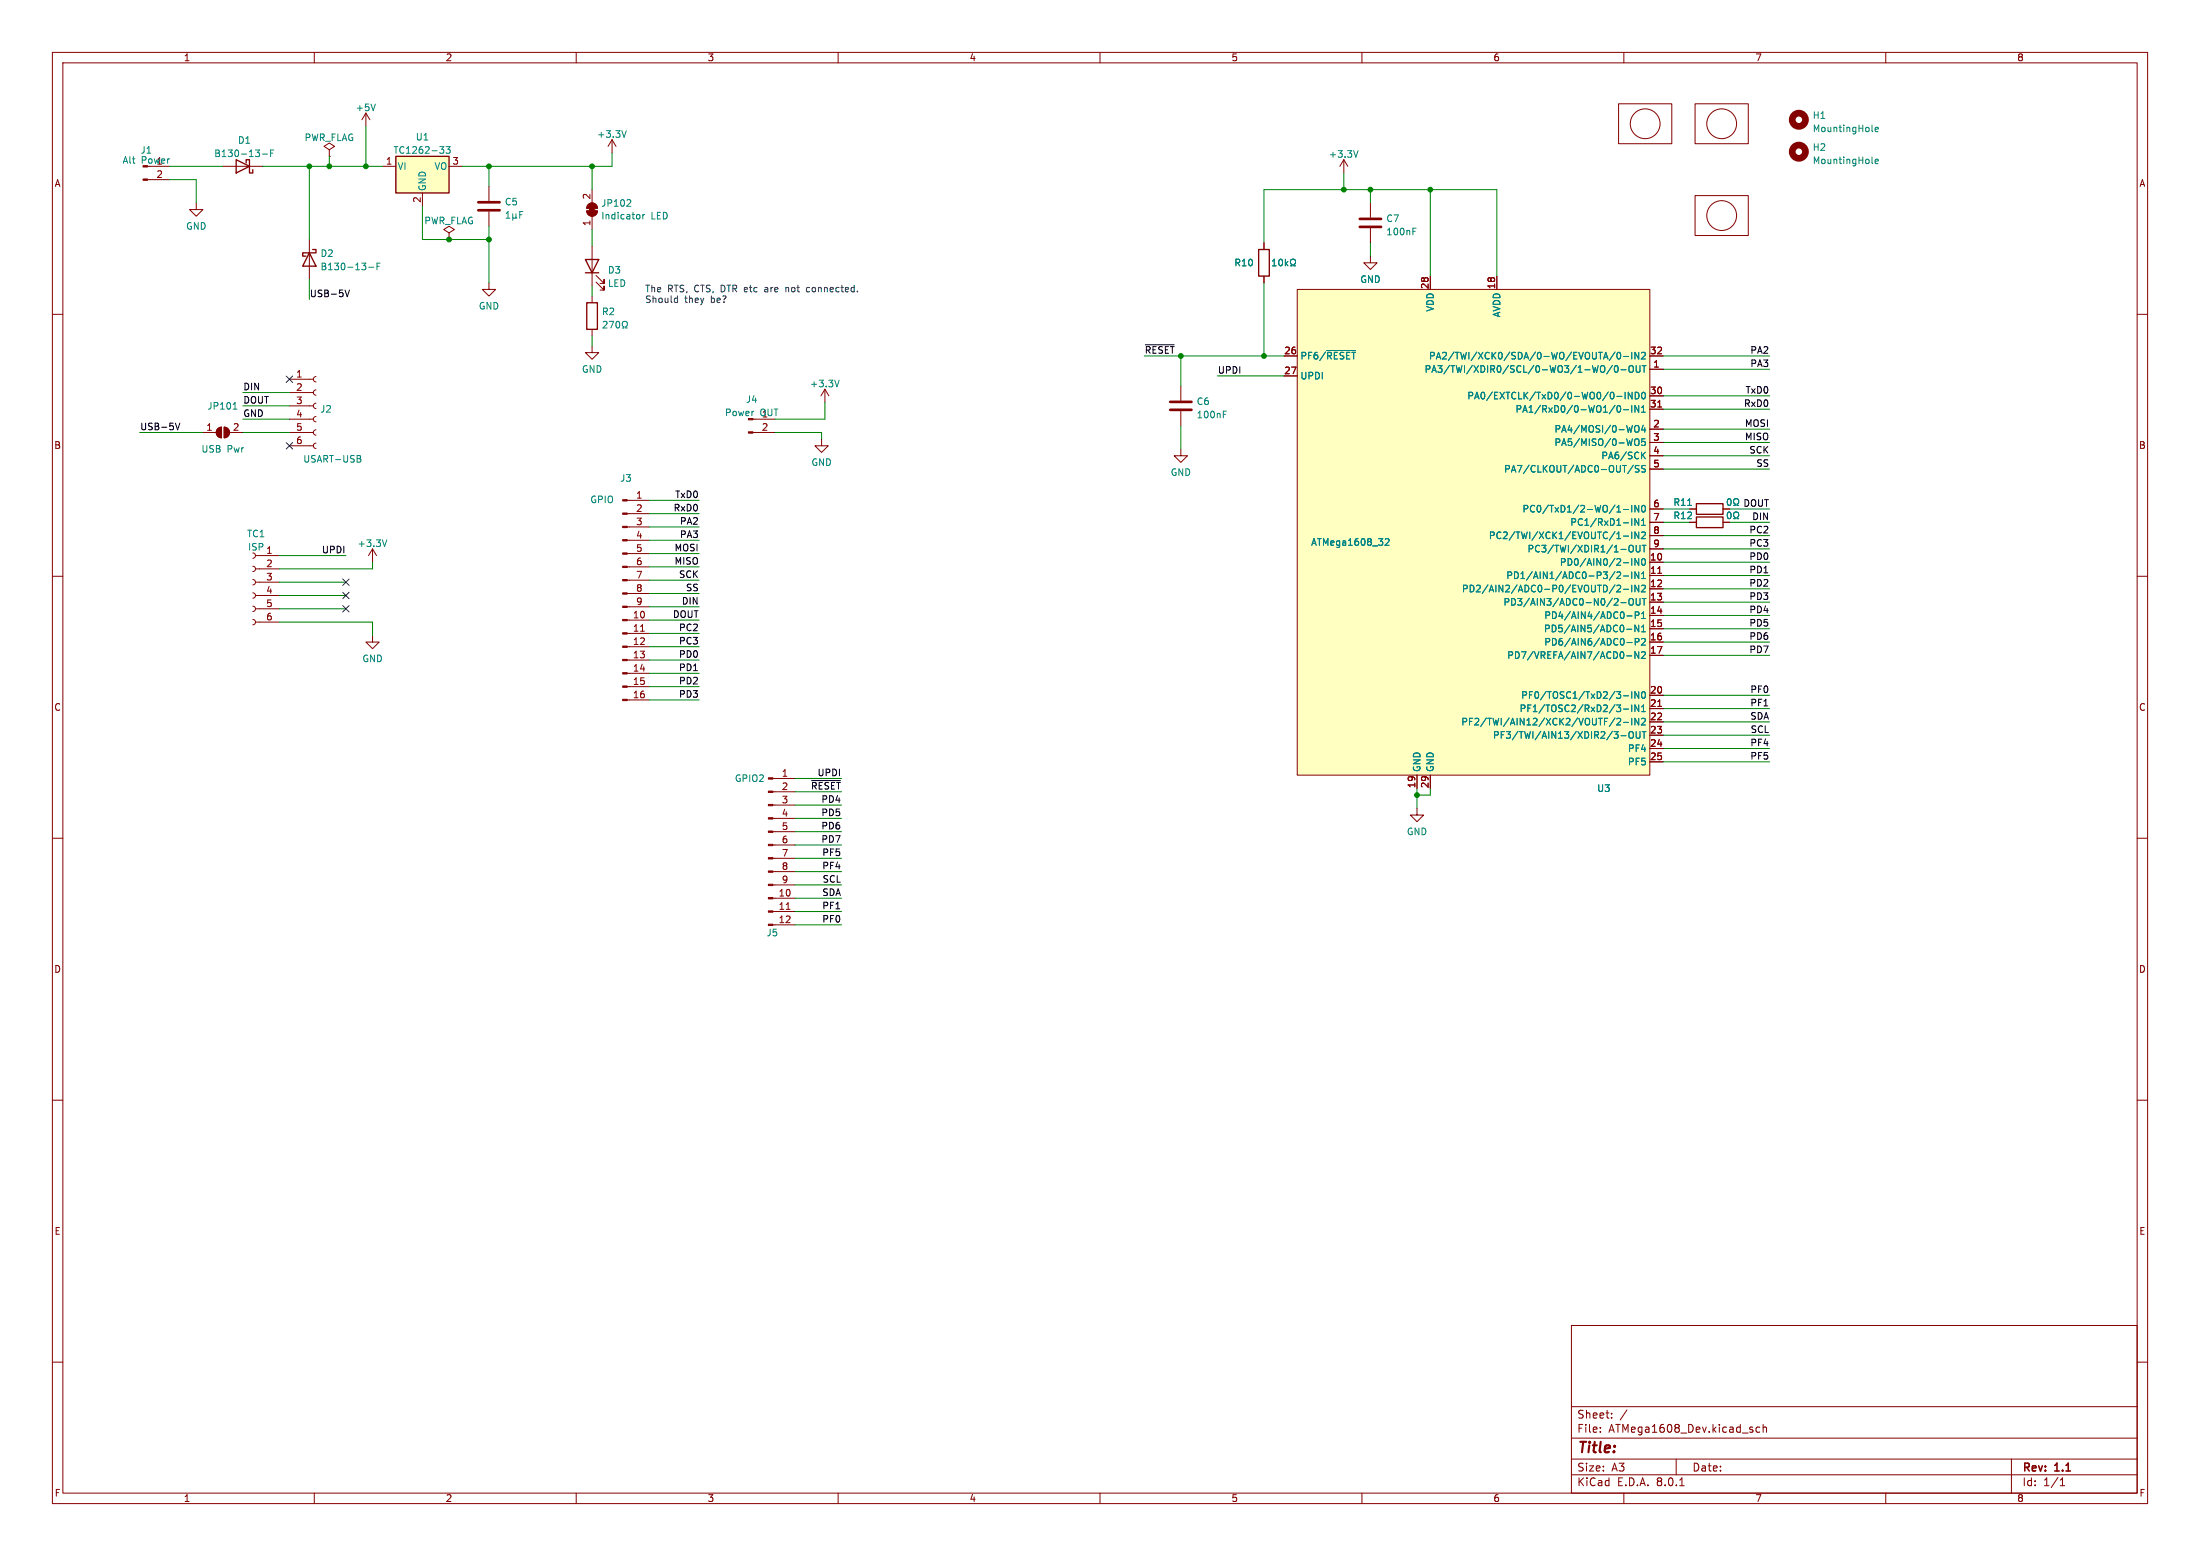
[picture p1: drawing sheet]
<svg xmlns="http://www.w3.org/2000/svg" width="420mm" height="297mm" viewBox="0 0 420 297" stroke-linecap="round" stroke-linejoin="round" font-family="sans-serif">
<path d="M0 0h420v297h-420z" fill="#fff" stroke="#fff" stroke-width=".19"/>
<g fill="none" stroke="#840000" stroke-width=".19">
<path d="M10 10h400v277h-400zM12 12h396v273h-396zM60 10v2M110 10v2M160 10v2M210 10v2M260 10v2M310 10v2M360 10v2M112.3 39a1.02 1.02 0 0 1 1.1-.2 1.02 1.02 0 0 1 .6 1h-2zM113 36.2v2.5M116.8 26.7l-.7 1.2"/>
<path d="M116.8 26.7v2.5M116.8 26.7l.8 1.2M10 60h2M112 40.3h2a1.02 1.02 0 0 1-1 1 1.02 1.02 0 0 1-1-1zM113 41.3v2.5M408 60h2M10 110h2M408 110h2M10 160h2M408 160h2M10 210h2M408 210h2"/>
<path d="M10 260h2M300 253h108v32h-108zM408 260h2M300 278.5h108M300 274.5h108M300 268.5h108M305.5 273.2v.2M305.5 272.5v.1M307.7 270.5v.2M307.7 269.8v.1M310.6 269.1l-1.3 1.9M320 278.5v3"/>
<path d="M335.9 272.5l-.4-.1-.3 .3 .2 .6h.5M336.6 272.5l.2-.1 .4 .1v.9M336.6 271.9v1.5M384 278.5v6.5M60 285v2M110 285v2M160 285v2M210 285v2M260 285v2M300 281.5h108M310 285v2M320.7 283.6h.8"/>
<path d="M360 285v2M393.3 283.6h.9M393.3 282.5l.4-.4v1.5"/>
</g>
<g fill="#840000" stroke="#840000" stroke-width=".19">
<path d="M112.5 39.5h1v1h-1z"/>
<path d="M112 40.3h2a1.02 1.02 0 0 1-1 1 1.02 1.02 0 0 1-1-1z"/>
<path d="M112.3 39a1.02 1.02 0 0 1 1.1-.2 1.02 1.02 0 0 1 .6 1h-2z"/>
</g>
<path d="M119.6 24.9l-.5 1.3M120.2 38.1l.2 .2v.3l-.8 .8h.8M122 41l.2 .2-.2 .5M122.7 40.9v.9M123.1 40.9l-.4 .3" fill="none" stroke="#008484" stroke-width=".19"/>
<path d="M75.6 29.8h10.1v7h-10.1z" fill="#ffffc2"/>
<path d="M45.1 30.5l2.5 1.3-2.5 1.2zM47 31.1v-.6h.6v2.5h.7v-.6M75.6 29.8h10.1v7h-10.1zM59.1 48.3l1.2 2.5h-2.5zM59.7 47.6h.6v.7h-2.5v.6h.6M111.8 49.5h2.5l-1.3 2.6zM111.8 52.1h2.5M112 57.8h2v5.1h-2zM240.3 47.6h2v5.1h-2zM323.8 98.7h5.1v2h-5.1zM323.8 96.1h5.1v2.1h-5.1z" fill="none" stroke="#840000" stroke-width=".25"/>
<g fill="none" stroke="#840000" stroke-width=".19">
<path d="M309 19.8h10.2v7.6h-10.2zM323.6 19.8h10.2v7.6h-10.2zM28.2 34.3h4.2M28.6 31.8h3.8M37.5 38.7v1.3h1.2l-1.2 1.3-1.3-1.3h1.3M42.5 31.8h7.7M62.9 28.6l1-.7-1-.6-1.1 .6 1.1 .7v1.2M62.9 29.8h.1M69.8 21.6l-.7 1.3M69.8 21.6v2.5M69.8 21.6l.8 1.3M73 31.8h2.6"/>
<path d="M80.6 36.8v2.6M85.7 31.8h2.6M93.3 35.6v2.8M256.5 30.5l-.7 1.3M256.5 30.5v2.5M256.5 30.5l.8 1.3M261.6 38.7v2.8M323.6 37.3h10.2v7.7h-10.2zM59.1 45.7v7.6M85.7 44.5l1-.7-1-.6-1 .6 1 .7v1.2M85.7 45.7h.1M93.3 54v1.2h1.3l-1.3 1.3-1.2-1.3h1.2"/>
<path d="M93.3 40.4v2.8M113 47v7.6M113 56.5v1.3M113.8 53.8l1.5 1.6v-.8v.8h-.7M113.8 52.6l1.5 1.5v-.8v.8h-.7M241.3 46.4v1.2M241.3 52.7v1.3M261.6 48.9v1.3h1.3l-1.3 1.2-1.3-1.2h1.3M261.6 43.6v2.8M55.2 77.5h4.6M55.2 74.9h4.6M55.2 72.4h4.6"/>
<path d="M60.3 79.5l-.3 .2-.2 .3 .2 .4 .3 .1M60.3 77l-.3 .1-.2 .4 .2 .3 .3 .2M60.3 74.4l-.3 .2-.2 .3 .2 .4 .3 .1M60.3 71.9l-.3 .1-.2 .4 .2 .4 .3 .1M113 66v1.3h1.3l-1.3 1.3-1.2-1.3h1.2M113 62.9v1.2M157.5 74.3l-.8 1.3M157.5 74.3v2.5M157.5 74.3l.7 1.3M225.4 73.7v2.8M225.4 78.5v2.8M38.7 82.6h2.6"/>
<path d="M41.6 81.8l.7-.3v2.1a1.02 1.02 0 0 1-.9-.7 1.02 1.02 0 0 1 .2-1.1zM42.8 81.5a1.02 1.02 0 0 1 1 1.1 1.02 1.02 0 0 1-1 1zM43.8 82.6h2.6M55.2 85.1h4.6M55.2 82.6h4.6M55.2 80h4.6M60.3 84.6l-.3 .1-.2 .4 .2 .4 .3 .1M60.3 82l-.3 .2-.2 .4 .2 .3 .3 .2M119.7 98h4.3M119.7 95.5h4.3M143.7 82.6h4.3M143.7 80h4.3"/>
<path d="M156.8 83.8v1.3h1.3l-1.3 1.3-1.2-1.3h1.2M225.4 85.7v1.3h1.3l-1.3 1.3-1.2-1.3h1.2M322.6 99.7h1.2M322.6 97.2h1.2M328.9 99.7h1.3M328.9 97.2h1.3M48.3 118.2l.3 .2 .2 .4-.2 .3-.3 .2M48.3 115.7l.3 .1 .2 .4-.2 .4-.3 .1M48.3 113.2l.3 .1 .2 .4-.2 .3-.3 .2M48.3 110.6l.3 .2 .2 .3-.2 .4-.3 .1M48.3 108.1l.3 .1 .2 .4-.2 .4-.3 .1M48.3 105.5l.3 .2 .2 .4-.2 .3-.3 .2"/>
<path d="M48.8 118.7h4.5M48.8 116.2h4.5M48.8 113.7h4.5M48.8 111.1h4.5M48.8 108.6h4.5M48.8 106h4.5M71.1 104.8l-.7 1.2M71.1 104.8v2.5M71.1 104.8l.8 1.2M119.7 118.4h4.3M119.7 115.8h4.3M119.7 113.3h4.3"/>
<path d="M119.7 110.7h4.3M119.7 108.2h4.3M119.7 105.7h4.3M119.7 103.1h4.3M119.7 100.6h4.3M71.1 121.3v1.3h1.3l-1.3 1.2-1.3-1.2h1.3M119.7 133.6h4.3M119.7 131.1h4.3M119.7 128.5h4.3M119.7 126h4.3M119.7 123.4h4.3M119.7 120.9h4.3"/>
<path d="M122.3 120.5h.7M147.5 158.8h4.3M147.5 156.2h4.3M147.5 153.7h4.3M147.5 151.1h4.3M147.5 148.6h4.3M270.5 154.3v1.3h1.3l-1.3 1.2-1.3-1.2h1.3M147.5 176.5h4.3M147.5 174h4.3M147.5 171.5h4.3M147.5 168.9h4.3M147.5 166.4h4.3"/>
<path d="M147.5 163.8h4.3M147.5 161.3h4.3M150.1 173.6h.7"/>
<circle cx="314.1" cy="23.6" r="2.84"/>
<circle cx="328.7" cy="23.6" r="2.84"/>
<circle cx="328.7" cy="41.1" r="2.84"/>
</g>
<g fill="none" stroke="#008484" stroke-width=".19">
<path d="M71.7 19.9l-.5 1.2M50.1 29.4h1M51.7 29.2h.4M52.3 28.6h-.6v1.3M83.9 28h.8l-.4 .5 .4 .1v.4l-.2 .3h-.4M85.2 28h.7l-.4 .5 .4 .1v.5l-.2 .2-.5-.2M259.3 28.8l-.5 1.2M357.4 31.1l.1 .1M357.4 25l.1 .1M358 30.8l.6-.1-.1-.2-.3-.1-.2 .2v.6h.5M358 24.7l.6-.1-.1-.2-.3-.1-.2 .2v.6h.5M70.4 51h1"/>
<path d="M72 50.8h.4M72.6 50.2h-.6v1.3M96.6 41.7h.7M96.6 40.7l.4-.3v1.3M97.9 41.5l.2 .2 .4-.2M97.9 40.8v1.3M98.5 41.5l.2 .2M98.5 40.8v.7M99.2 41h.4M99.8 40.4h-.6v1.3M242.9 50.7h.7M242.9 49.8l.4-.3v1.2"/>
<path d="M244.3 49.5h.1a.68 .68 0 0 1 .5 .6 .68 .68 0 0 1-.5 .6 .84 .84 0 0 1-.1-1.2zM245.4 49.5v1.2M245.5 50.3l.4 .4M245.9 49.9l-.5 .5M246.3 50.7h.4v-.2a.54 .54 0 0 1-.3-.7 .54 .54 0 0 1 .7-.3l.2 .6-.3 .4v.2h.3M269.7 44.2h.5M269.7 43.6h.6M44.5 78.1h.7M44.8 77l.1-.2v1.3M115.2 61.5l.4-.2 .3 .4-.8 .9h.8M116.3 61.3h.9l-.6 1.3M117.7 61.5l.2-.2a.68 .68 0 0 1 .4 .7 .68 .68 0 0 1-.4 .6l-.3-.5z"/>
<path d="M118.8 62.6h.3v-.2a.54 .54 0 0 1-.3-.8 .54 .54 0 0 1 .8-.2l.2 .6-.3 .4v.2h.3M160.2 72.6l-.4 1.2M233.5 79.1h.5M233.5 78.5h.6M68.2 86.9l.6 .2v.2l-.2 .2M68.2 87.5h.4M68.6 87.5l.3 .3-.1 .3-.6 .1M322.2 96.5h.7M329.9 97.9l.1-.2a.68 .68 0 0 1 .5 .7 .68 .68 0 0 1-.5 .6l-.3-.5zM329.9 95.3l.1-.1a.68 .68 0 0 1 .5 .6 .68 .68 0 0 1-.5 .7l-.3-.5zM331 99h.3v-.2a.54 .54 0 0 1-.3-.8 .54 .54 0 0 1 .7-.2l.2 .6-.3 .4v.2h.3M331 96.5h.3v-.3a.54 .54 0 0 1-.3-.7 .54 .54 0 0 1 .7-.2l.2 .6-.3 .3v.3h.3"/>
<path d="M73.8 103l-.4 1.3"/>
</g>
<g fill="none" stroke="#840000" stroke-width="1.3">
<circle cx="343.4" cy="29" r="1.27"/>
<circle cx="343.4" cy="22.9" r="1.27"/>
</g>
<path d="M91.3 38.6h4.1M91.3 40.1h4.1M259.6 43.3h4.1M259.6 41.8h4.1M223.4 78.2h4.1M223.4 76.7h4.1" fill="none" stroke="#840000" stroke-width=".51"/>
<g fill="#840000" stroke="#840000" stroke-width=".19">
<path d="M27.3 34.2h.9v.2h-.9z"/>
<path d="M41.6 81.8l.7-.3v2.1a1.02 1.02 0 0 1-.9-.7 1.02 1.02 0 0 1 .2-1.1z"/>
<path d="M42.8 81.5a1.02 1.02 0 0 1 1 1.1 1.02 1.02 0 0 1-1 1z"/>
<path d="M146.7 176.4h.8v.3h-.8z"/>
<path d="M146.7 173.9h.8v.2h-.8z"/>
<path d="M146.7 171.3h.8v.3h-.8z"/>
<path d="M146.7 168.8h.8v.2h-.8z"/>
<path d="M146.7 166.2h.8v.3h-.8z"/>
<path d="M146.7 163.7h.8v.3h-.8z"/>
<path d="M146.7 161.2h.8v.2h-.8z"/>
<path d="M146.7 158.6h.8v.3h-.8z"/>
<path d="M146.7 156.1h.8v.2h-.8z"/>
<path d="M146.7 153.5h.8v.3h-.8z"/>
<path d="M146.7 151h.8v.3h-.8z"/>
<path d="M146.7 148.5h.8v.2h-.8z"/>
<path d="M142.9 82.4h.8v.3h-.8z"/>
<path d="M118.9 133.5h.8v.2h-.8z"/>
<path d="M118.9 130.9h.8v.3h-.8z"/>
<path d="M118.9 128.4h.8v.3h-.8z"/>
<path d="M118.9 125.9h.8v.2h-.8z"/>
<path d="M118.9 123.3h.8v.3h-.8z"/>
<path d="M118.9 120.8h.8v.2h-.8z"/>
<path d="M118.9 118.2h.8v.3h-.8z"/>
<path d="M118.9 115.7h.8v.3h-.8z"/>
<path d="M118.9 113.2h.8v.2h-.8z"/>
<path d="M118.9 110.6h.8v.3h-.8z"/>
<path d="M118.9 108.1h.8v.2h-.8z"/>
<path d="M118.9 105.5h.8v.3h-.8z"/>
<path d="M118.9 103h.8v.3h-.8z"/>
<path d="M118.9 100.5h.8v.2h-.8z"/>
<path d="M118.9 97.9h.8v.3h-.8z"/>
<path d="M118.9 95.4h.8v.2h-.8z"/>
</g>
<path d="M247.6 55.2h67.4v92.8h-67.4z" fill="#ffffc2"/>
<g fill="none" stroke="#840000" stroke-width=".19">
<path d="M241.3 46.4v1.2M241.3 52.7v1.3M247.6 55.2h67.4v92.8h-67.4zM273 52.7v2.5M285.7 52.7v2.5M245.1 67.9h2.5M245.1 71.8h2.5M315 70.5h2.5M315 67.9h2.5M315 75.6h2.5M315 78.1h2.5M316.5 77.7h.7"/>
<path d="M315 81.9h2.5M315 84.5h2.5M315 87h2.5M315 89.5h2.5M315 97.2h2.5M315 99.7h2.5M322.6 97.2h1.2M322.6 99.7h1.2M328.9 97.2h1.3M328.9 99.7h1.3M315 107.3h2.5M315 109.9h2.5"/>
<path d="M315 112.4h2.5M315 114.9h2.5M315 117.5h2.5M315 102.2h2.5M315 104.8h2.5M316.5 109.4h.7M315 120h2.5M315 122.6h2.5M315 125.1h2.5M315 132.7h2.5M315 135.3h2.5M315 137.8h2.5"/>
<path d="M316.5 134.8h.7M270.5 148v2.5M273 148v2.5M315 140.3h2.5M315 142.9h2.5M315 145.4h2.5"/>
</g>
<g fill="none" stroke="#008484" stroke-width=".19">
<path d="M242.9 50.7h.7M242.9 49.8l.4-.3v1.2M244.3 49.5h.1a.68 .68 0 0 1 .5 .6 .68 .68 0 0 1-.5 .6 .84 .84 0 0 1-.1-1.2zM245.4 49.5v1.2M245.5 50.3l.4 .4M245.9 49.9l-.5 .5M246.3 50.7h.4v-.2a.54 .54 0 0 1-.3-.7 .54 .54 0 0 1 .7-.3l.2 .6-.3 .4v.2h.3M253.3 66.9h5.5M306.1 69.8l.1 .1a.81 .81 0 0 1-.1 1.2M307.8 69.7l-1.1 1.7M308.3 67.2l-1.1 1.6M308.4 69.9l.1-.1a.68 .68 0 0 1 .4 .6 .68 .68 0 0 1-.4 .7 .85 .85 0 0 1-.1-1.2z"/>
<path d="M308.7 75.7h.9M308.8 67.4l.2-.1a.68 .68 0 0 1 .4 .6 .68 .68 0 0 1-.4 .6l-.3-.5zM308.8 77.5l.2-.1a.68 .68 0 0 1 .4 .6 .68 .68 0 0 1-.4 .7l-.3-.5zM309.5 70.6h.9M309.9 78.2h1M309.9 68h1M310.2 74.9v1.2M311 70l.3-.2a.43 .43 0 0 1 .5 .4v.4a.42 .42 0 0 1-.4 .5 .42 .42 0 0 1-.4-.5zM311.5 67.3v1.2M311.5 77.4v1.3M311.6 74.9v1.2l-.8-1.2v1.2M312.2 74.9a.64 .64 0 0 1 .7 .6 .64 .64 0 0 1-.7 .6z"/>
<path d="M312.4 69.8v1l.2 .3 .4-.1 .1-.2v-1M312.8 67.3v1.2l-.7-1.2v1.2M312.8 77.4v1.3l-.7-1.3v1.3M313.4 67.4l.5-.1 .2 .3-.8 .9h.8M313.4 77.8l.3-.4v1.3M313.4 78.7h.7M313.5 69.8h.7M313.5 75l.2-.1a.68 .68 0 0 1 .4 .6 .68 .68 0 0 1-.4 .6l-.3-.4zM313.9 69.8v1.3M308.7 97.7h.7M309.9 97.3h1M311.5 96.5v1.2"/>
<path d="M311.8 88.8l-1.1 1.6M312.2 81.3l.2-.1a.43 .43 0 0 1 .5 .4v.5a.42 .42 0 0 1-.4 .4 .42 .42 0 0 1-.4-.4zM312.2 83.8h.2a.43 .43 0 0 1 .5 .4v.4a.42 .42 0 0 1-.4 .5 .42 .42 0 0 1-.4-.5zM312.8 96.5v1.2l-.7-1.2v1.2M312.8 99v1.3l-.7-1.3v1.3M312.9 88.9l-.5-.1-.2 .2v.3l.6 .3 .1 .3-.2 .2h-.5M313.4 99.4l.3-.4v1.3M313.5 96.6l.2-.1a.68 .68 0 0 1 .4 .6 .68 .68 0 0 1-.4 .6l-.3-.4zM313.6 86.8l.5 .8M313.7 81.2l-.3 .9h.8M314 81.6v.9M314 83.8h-.6v.6l.2-.2 .4 .1 .1 .2-.1 .4-.1 .1-.5-.1"/>
<path d="M314.1 88.9l-.5-.1-.2 .2v.3l.6 .3 .1 .3-.2 .2h-.5M314.1 86.3l-.7 .7M322.2 96.5h.7M329.9 97.9l.1-.2a.68 .68 0 0 1 .5 .7 .68 .68 0 0 1-.5 .6l-.3-.5zM329.9 95.3l.1-.1a.68 .68 0 0 1 .5 .6 .68 .68 0 0 1-.5 .7l-.3-.5zM331 99h.3v-.2a.54 .54 0 0 1-.3-.8 .54 .54 0 0 1 .7-.2l.2 .6-.3 .4v.2h.3M331 96.5h.3v-.3a.54 .54 0 0 1-.3-.7 .54 .54 0 0 1 .7-.2l.2 .6-.3 .3v.3h.3M264.5 102.9l.4-.1 .3 .4-.8 .9h.8M308.3 111.6l-1.1 1.7M308.7 109.3l.5-.1 .2 .3-.8 .9h.8M308.7 111.8l.5-.1 .2 .4-.8 .9h.8M309.5 115h.9"/>
<path d="M309.9 110h1M309.9 112.5h1M309.9 102.3h1M310.6 117.6h1M311 104.3l.3-.2a.43 .43 0 0 1 .5 .4v.4a.42 .42 0 0 1-.4 .5 .42 .42 0 0 1-.4-.5zM311 114.4l.3-.2a.43 .43 0 0 1 .5 .5v.4a.42 .42 0 0 1-.4 .4 .42 .42 0 0 1-.4-.4zM311.5 101.5v1.3M311.5 106.6v1.3M311.5 109.2v1.2M311.5 111.7v1.3M312.2 117.4h.6l.1-.2-.1-.3-.6-.1v1.3M312.4 104.1v1l.2 .3 .4-.1 .1-.2v-1"/>
<path d="M312.4 114.2v1.1l.2 .2h.4l.1-.2v-1.1M312.8 101.5v1.3l-.7-1.3v1.3M312.8 106.6v1.3l-.7-1.3v1.3M312.8 109.2v1.2l-.7-1.2v1.2M312.8 111.7v1.3l-.7-1.3v1.3M312.8 119.3v1.3l-.7-1.3v1.3M313.4 101.7l.5-.2 .2 .4-.8 .9h.8M313.4 111.8l.5-.1 .2 .4-.8 .9h.8M313.4 110.4h.7M313.4 109.5l.3-.3v1.2M313.4 117.1l.3-.3v1.3M313.4 119.7l.3-.4v1.3"/>
<path d="M313.4 118.1h.7M313.4 100.3h.7M313.5 106.7l.2-.1a.68 .68 0 0 1 .4 .7 .68 .68 0 0 1-.4 .6l-.3-.5zM313.5 114.2h.7M313.5 104.1h.7M313.9 104.1v1.3M313.9 114.2v1.3M308.3 137l-1.1 1.7M308.7 137.2l.5-.1 .2 .4-.8 .9h.8M309.9 132.8h1M309.9 135.4h1M309.9 137.9h1"/>
<path d="M310.5 120.1h1M310.5 125.2h1M310.6 122.7h1M311 139.8l.3-.2a.43 .43 0 0 1 .5 .5v.4a.42 .42 0 0 1-.4 .4 .42 .42 0 0 1-.4-.4zM311.5 132v1.3M311.5 134.6v1.2M311.5 137.1v1.3M312.2 122.5h.6l.1-.2-.1-.3-.6-.1v1.2M312.4 139.6v1.1l.2 .2h.4l.1-.2v-1.1M312.8 124.4v1.3l-.7-1.3v1.3M312.8 132v1.3l-.7-1.3v1.3M312.8 134.6v1.2l-.7-1.2v1.2"/>
<path d="M312.8 137.1v1.3l-.7-1.3v1.3M313.4 122l.5-.1 .2 .3-.8 .9h.8M313.4 124.5l.5-.1 .2 .4-.8 .9h.8M313.4 137.2l.5-.1 .2 .4-.8 .9h.8M313.4 134.9l.3-.3v1.2M313.4 120.6h.7M313.4 135.8h.7M313.5 132.1l.2-.1a.68 .68 0 0 1 .4 .7 .68 .68 0 0 1-.4 .6l-.3-.5zM313.5 139.6h.7M313.9 139.6v1.3M309.5 140.4h.9"/>
</g>
<path d="M65.9 55.4l.4 1.2 .4-1.2M218.7 65.8h5.5M33.5 80.8l.4 1.2 .4-1.2M334.8 97.9a.64 .64 0 0 1 .7 .6 .64 .64 0 0 1-.7 .7zM336.1 97.9v1.3M337.4 97.9v1.3l-.7-1.3v1.3M154.9 149h5.5" fill="none" stroke="#000" stroke-width=".19"/>
<path d="M129 56.9l.3 .1M129.3 56.5v1.3M129.3 57.7l-.3 .1M146.1 54.9h-.1M146.1 55.2l-.1 .2 .1 .3M150 54.9v.8M150.4 54.9l-.4 .1M154.6 54.9h-.4l-.3 .2 .2 .5h.5" fill="none" stroke="#0000c2" stroke-width=".19"/>
<g fill="none" stroke="#008400" stroke-width=".19">
<path d="M32.4 31.8h10.1M32.4 34.3h5.1v4.4M50.2 31.8h22.8M59.1 31.8v13.9M62.9 29.8v2M69.8 24.1v7.7M80.6 39.4v6.3h12.7M93.3 31.8v3.8M113 31.8v4.4M116.8 29.2v2.6h-28.5M256.5 33v3.2M261.6 36.2v2.5"/>
<path d="M273 36.2v16.5M59.1 53.3v3.9M93.3 43.2v10.8M113 43.8v3.2M113 54.6v1.9M241.3 46.4v-10.2h44.4v16.5M241.3 54v13.9M261.6 46.4v2.5M46.4 77.5h8.8M46.4 74.9h8.8M113 64.1v1.9M157.5 76.8v3.2h-9.5"/>
<path d="M218.4 67.9h26.7M225.4 67.9v5.8M232.4 71.8h12.7M317.5 70.5h20.3M317.5 75.6h20.3M317.5 78.1h20.3M317.5 67.9h20.3M26.7 82.6h12M46.4 80h8.8M46.4 82.6h8.8M124 98h9.5M124 95.5h9.5"/>
<path d="M148 82.6h8.8v1.2M225.4 81.3v4.4M317.5 84.5h20.3M317.5 87h20.3M317.5 97.2h5.1M317.5 89.5h20.3M317.5 81.9h20.3M317.5 99.7h5.1M330.2 97.2h7.6M330.2 99.7h7.6M53.3 106h12.7M53.3 113.7h12.7"/>
<path d="M53.3 111.1h12.7M53.3 116.2h12.7M53.3 118.7h17.8v2.6M71.1 107.3v1.3h-17.8M124 110.7h9.5M124 105.7h9.5M124 108.2h9.5M124 118.4h9.5M124 113.3h9.5M124 115.8h9.5M124 103.1h9.5M124 100.6h9.5"/>
<path d="M317.5 107.3h20.3M317.5 102.2h20.3M317.5 104.8h20.3M317.5 114.9h20.3M317.5 117.5h20.3M317.5 109.9h20.3M317.5 112.4h20.3M124 120.9h9.5M124 123.4h9.5M124 133.6h9.5M124 126h9.5M124 128.5h9.5"/>
<path d="M124 131.1h9.5M317.5 120h20.3M317.5 132.7h20.3M317.5 137.8h20.3M317.5 135.3h20.3M317.5 122.6h20.3M317.5 125.1h20.3M151.8 148.6h8.9M151.8 151.1h8.9M151.8 158.8h8.9M151.8 156.2h8.9M151.8 153.7h8.9"/>
<path d="M270.5 150.5v3.8M273 150.5v1.3h-2.5M317.5 140.3h20.3M317.5 142.9h20.3M317.5 145.4h20.3M151.8 171.5h8.9M151.8 174h8.9M151.8 168.9h8.9M151.8 176.5h8.9M151.8 166.4h8.9M151.8 161.3h8.9M151.8 163.8h8.9"/>
</g>
<path d="M54.6 71.8l1.3 1.2M55.9 71.8l-1.3 1.2M54.6 84.5l1.3 1.2M55.9 84.5l-1.3 1.2M65.4 115.6l1.2 1.2M65.4 113.1l1.2 1.2M65.4 110.5l1.2 1.2M66.6 115.6l-1.2 1.2M66.6 113.1l-1.2 1.2M66.6 110.5l-1.2 1.2" fill="none" stroke="#000084" stroke-width=".19"/>
<g fill="#008400" stroke="#008400" stroke-width=".19">
<circle cx="270.5" cy="151.8" r=".46"/>
<circle cx="241.3" cy="67.9" r=".46"/>
<circle cx="261.6" cy="36.2" r=".46"/>
<circle cx="273" cy="36.2" r=".46"/>
<circle cx="256.5" cy="36.2" r=".46"/>
<circle cx="59.1" cy="31.8" r=".46"/>
<circle cx="62.9" cy="31.8" r=".46"/>
<circle cx="85.7" cy="45.7" r=".46"/>
<circle cx="93.3" cy="45.7" r=".46"/>
<circle cx="93.3" cy="31.8" r=".46"/>
<circle cx="69.8" cy="31.8" r=".46"/>
<circle cx="113" cy="31.8" r=".46"/>
</g>
<text font-size="2.8" fill="#840000" x="301" y="277.9">Title:</text>
<g font-size="2.1" fill="#840000">
<text x="301" y="273.7">File:</text>
<text x="301" y="271">Sheet:</text>
<text x="307.1" y="273.7">ATMega1608_Dev.kicad_sch</text>
<text x="301" y="281.1">Size:</text>
<text x="307.6" y="281.1">A3</text>
<text x="323" y="281.1">Date:</text>
<text x="386" y="281.3">Rev:</text>
<text x="392.4" y="281.3">1.1</text>
<text x="301" y="283.9">KiCad</text>
<text x="308.7" y="283.9">E.D.A.</text>
<text x="316.3" y="283.9">8.0.1</text>
<text x="386" y="283.9">Id:</text>
<text x="390.1" y="283.9">1/1</text>
</g>
<g font-size="1.8" fill="#840000">
<text x="35" y="11.9">1</text>
<text x="85" y="11.9">2</text>
<text x="135" y="11.9">3</text>
<text x="185" y="11.9">4</text>
<text x="235" y="11.9">5</text>
<text x="285" y="11.9">6</text>
<text x="335" y="11.9">7</text>
<text x="385" y="11.9">8</text>
<text x="10.3" y="35.9">A</text>
<text x="29.8" y="34">2</text>
<text x="73.6" y="31.5">1</text>
<text x="86.3" y="31.5">3</text>
<text x="408.3" y="35.9">A</text>
<text x="80.4" y="38.8" transform="rotate(-90 80.4 38.8)">2</text>
<text x="112.8" y="38.2" transform="rotate(-90 112.8 38.2)">2</text>
<text x="112.8" y="43.3" transform="rotate(-90 112.8 43.3)">1</text>
<text x="272.8" y="55.3" transform="rotate(-90 272.8 55.3)">28</text>
<text x="285.5" y="55.3" transform="rotate(-90 285.5 55.3)">18</text>
<text x="245.1" y="67.7">26</text>
<text x="245.1" y="71.5">27</text>
<text x="314.9" y="67.7">32</text>
<text x="315.5" y="70.2">1</text>
<text x="56.4" y="72.1">1</text>
<text x="56.4" y="74.7">2</text>
<text x="56.4" y="77.2">3</text>
<text x="314.9" y="75.3">30</text>
<text x="314.9" y="77.9">31</text>
<text x="39.3" y="82.3">1</text>
<text x="44.4" y="82.3">2</text>
<text x="56.4" y="79.8">4</text>
<text x="56.4" y="82.3">5</text>
<text x="145.3" y="82.3">2</text>
<text x="315.5" y="81.7">2</text>
<text x="10.3" y="85.9">B</text>
<text x="56.4" y="84.8">6</text>
<text x="315.5" y="84.2">3</text>
<text x="315.5" y="86.7">4</text>
<text x="315.5" y="89.3">5</text>
<text x="408.2" y="85.9">B</text>
<text x="121.3" y="95.2">1</text>
<text x="121.3" y="97.8">2</text>
<text x="121.3" y="100.3">3</text>
<text x="315.5" y="96.9">6</text>
<text x="315.5" y="99.4">7</text>
<text x="315.5" y="102">8</text>
<text x="50.7" y="105.8">1</text>
<text x="121.3" y="102.9">4</text>
<text x="121.3" y="105.4">5</text>
<text x="121.3" y="107.9">6</text>
<text x="314.9" y="107.1">10</text>
<text x="315.5" y="104.5">9</text>
<text x="50.7" y="108.3">2</text>
<text x="50.7" y="110.9">3</text>
<text x="50.7" y="113.4">4</text>
<text x="121.3" y="110.5">7</text>
<text x="121.3" y="113">8</text>
<text x="314.9" y="109.6">11</text>
<text x="314.9" y="112.1">12</text>
<text x="50.7" y="116">5</text>
<text x="50.7" y="118.5">6</text>
<text x="120.7" y="118.1">10</text>
<text x="121.3" y="115.6">9</text>
<text x="314.9" y="114.7">13</text>
<text x="314.9" y="117.2">14</text>
<text x="314.9" y="119.8">15</text>
<text x="120.7" y="120.7">11</text>
<text x="120.7" y="123.2">12</text>
<text x="120.7" y="125.7">13</text>
<text x="314.9" y="122.3">16</text>
<text x="314.9" y="124.8">17</text>
<text x="120.7" y="128.3">14</text>
<text x="120.7" y="130.8">15</text>
<text x="10.3" y="135.9">C</text>
<text x="120.7" y="133.3">16</text>
<text x="314.9" y="132.5">20</text>
<text x="314.9" y="135">21</text>
<text x="314.9" y="137.5">22</text>
<text x="408.2" y="135.9">C</text>
<text x="314.9" y="140.1">23</text>
<text x="314.9" y="142.6">24</text>
<text x="149.2" y="148.3">1</text>
<text x="314.9" y="145.2">25</text>
<text x="149.2" y="150.9">2</text>
<text x="149.2" y="153.4">3</text>
<text x="149.2" y="156">4</text>
<text x="270.3" y="150.5" transform="rotate(-90 270.3 150.5)">19</text>
<text x="272.8" y="150.5" transform="rotate(-90 272.8 150.5)">29</text>
<text x="149.2" y="158.5">5</text>
<text x="149.2" y="161">6</text>
<text x="149.2" y="163.6">7</text>
<text x="149.2" y="166.1">8</text>
<text x="148.5" y="171.2">10</text>
<text x="148.5" y="173.7">11</text>
<text x="149.2" y="168.7">9</text>
<text x="148.5" y="176.3">12</text>
<text x="10.3" y="185.9">D</text>
<text x="408.2" y="185.9">D</text>
<text x="10.3" y="235.9">E</text>
<text x="408.3" y="235.9">E</text>
<text x="10.3" y="285.9">F</text>
<text x="35" y="286.9">1</text>
<text x="85" y="286.9">2</text>
<text x="135" y="286.9">3</text>
<text x="185" y="286.9">4</text>
<text x="235" y="286.9">5</text>
<text x="285" y="286.9">6</text>
<text x="335" y="286.9">7</text>
<text x="385" y="286.9">8</text>
<text x="408.3" y="285.9">F</text>
</g>
<g font-size="1.8" fill="#008484">
<text x="67.8" y="21.4">+5V</text>
<text x="346" y="22.9">H1</text>
<text x="26.7" y="29.5">J1</text>
<text x="45.3" y="27.6">D1</text>
<text x="58" y="27.1">PWR_FLAG</text>
<text x="75" y="29.5">TC1262-33</text>
<text x="79.3" y="27">U1</text>
<text x="113.9" y="26.5">+3.3V</text>
<text x="346" y="29">H2</text>
<text x="346" y="25.4">MountingHole</text>
<text x="23.3" y="31.4">Alt</text>
<text x="27" y="31.4">Power</text>
<text x="29.8" y="31.5">1</text>
<text x="40.8" y="30.2">B130-13-F</text>
<text x="75.8" y="32.6">VI</text>
<text x="82.8" y="32.6">VO</text>
<text x="253.6" y="30.3">+3.3V</text>
<text x="346" y="31.5">MountingHole</text>
<text x="81.5" y="36.6" transform="rotate(-90 81.5 36.6)">GND</text>
<text x="96.3" y="39.4">C5</text>
<text x="114.7" y="39.7">JP102</text>
<text x="35.4" y="44">GND</text>
<text x="80.9" y="43">PWR_FLAG</text>
<text x="114.7" y="42.1">Indicator</text>
<text x="124.3" y="42.1">LED</text>
<text x="264.6" y="42.6">C7</text>
<text x="264.6" y="45.1">100nF</text>
<text x="61.1" y="49.2">D2</text>
<text x="61.1" y="51.8">B130-13-F</text>
<text x="116" y="52.4">D3</text>
<text x="235.5" y="51">R10</text>
<text x="91.3" y="59.3">GND</text>
<text x="116" y="55">LED</text>
<text x="259.6" y="54.2">GND</text>
<text x="273.9" y="59.6" transform="rotate(-90 273.9 59.6)">VDD</text>
<text x="114.8" y="60.4">R2</text>
<text x="286.6" y="60.7" transform="rotate(-90 286.6 60.7)">AVDD</text>
<text x="111" y="71.3">GND</text>
<text x="248.2" y="68.8">PF6/~{RESET}</text>
<text x="271.9" y="71.3">PA3/TWI/XDIR0/SCL/0-WO3/1-WO/0-OUT</text>
<text x="272.7" y="68.8">PA2/TWI/XCK0/SDA/0-WO/EVOUTA/0-IN2</text>
<text x="142.3" y="77.1">J4</text>
<text x="154.5" y="74.1">+3.3V</text>
<text x="228.4" y="77.5">C6</text>
<text x="248.2" y="72.6">UPDI</text>
<text x="280" y="76.4">PA0/EXTCLK/TxD0/0-WO0/0-IND0</text>
<text x="39.5" y="78.4">JP101</text>
<text x="61" y="79">J2</text>
<text x="138.3" y="79.6">Power</text>
<text x="145.1" y="79.6">OUT</text>
<text x="145.3" y="79.8">1</text>
<text x="228.4" y="80">100nF</text>
<text x="289.2" y="79">PA1/RxD0/0-WO1/0-IN1</text>
<text x="296.6" y="82.8">PA4/MOSI/0-WO4</text>
<text x="38.4" y="86.6">USB</text>
<text x="43.3" y="86.6">Pwr</text>
<text x="57.8" y="88.5">USART-USB</text>
<text x="154.8" y="89.1">GND</text>
<text x="296.6" y="85.3">PA5/MISO/0-WO5</text>
<text x="305.6" y="87.9">PA6/SCK</text>
<text x="118.3" y="92.1">J3</text>
<text x="223.4" y="91">GND</text>
<text x="287" y="90.4">PA7/CLKOUT/ADC0-OUT/SS</text>
<text x="112.6" y="96.2">GPIO</text>
<text x="290.5" y="98">PC0/TxD1/2-WO/1-IN0</text>
<text x="299.7" y="100.6">PC1/RxD1-IN1</text>
<text x="319.4" y="99.3">R12</text>
<text x="319.4" y="96.7">R11</text>
<text x="47.1" y="102.8">TC1</text>
<text x="47.3" y="105.3">ISP</text>
<text x="68.2" y="104.6">+3.3V</text>
<text x="250.2" y="104.4">ATMega1608_32</text>
<text x="284.1" y="103.1">PC2/TWI/XCK1/EVOUTC/1-IN2</text>
<text x="291.5" y="105.6">PC3/TWI/XDIR1/1-OUT</text>
<text x="279" y="113.3">PD2/AIN2/ADC0-P0/EVOUTD/2-IN2</text>
<text x="287.5" y="110.7">PD1/AIN1/ADC0-P3/2-IN1</text>
<text x="297.7" y="108.2">PD0/AIN0/2-IN0</text>
<text x="286.9" y="115.8">PD3/AIN3/ADC0-N0/2-OUT</text>
<text x="294.7" y="118.3">PD4/AIN4/ADC0-P1</text>
<text x="287.6" y="126">PD7/VREFA/AIN7/ACD0-N2</text>
<text x="294.7" y="120.9">PD5/AIN5/ADC0-N1</text>
<text x="294.7" y="123.4">PD6/AIN6/ADC0-P2</text>
<text x="69.1" y="126.6">GND</text>
<text x="290" y="136.1">PF1/TOSC2/RxD2/3-IN1</text>
<text x="290.3" y="133.6">PF0/TOSC1/TxD2/3-IN0</text>
<text x="278.9" y="138.7">PF2/TWI/AIN12/XCK2/VOUTF/2-IN2</text>
<text x="284.9" y="141.2">PF3/TWI/AIN13/XDIR2/3-OUT</text>
<text x="310.7" y="143.7">PF4</text>
<text x="140.2" y="149.5">GPIO2</text>
<text x="271.4" y="147.4" transform="rotate(-90 271.4 147.4)">GND</text>
<text x="273.9" y="147.4" transform="rotate(-90 273.9 147.4)">GND</text>
<text x="310.7" y="146.3">PF5</text>
<text x="304.8" y="151.4">U3</text>
<text x="268.5" y="159.6">GND</text>
<text x="146.3" y="178.9">J5</text>
</g>
<g font-size="1.8">
<text x="59.1" y="56.8">USB-5V</text>
<text x="232.4" y="71.4">UPDI</text>
<text x="334" y="70.1">PA3</text>
<text x="334" y="67.6">PA2</text>
<text x="46.4" y="77.1">DOUT</text>
<text x="46.4" y="74.6">DIN</text>
<text x="332.8" y="77.8">RxD0</text>
<text x="333.1" y="75.2">TxD0</text>
<text x="26.7" y="82.2">USB-5V</text>
<text x="46.4" y="79.7">GND</text>
<text x="333" y="81.6">MOSI</text>
<text x="333" y="84.1">MISO</text>
<text x="333.9" y="86.6">SCK</text>
<text x="335.2" y="89.2">SS</text>
<text x="128.8" y="95.2">TxD0</text>
<text x="128.5" y="97.7">RxD0</text>
<text x="129.7" y="100.2">PA2</text>
<text x="332.7" y="96.8">DOUT</text>
<text x="333.9" y="101.9">PC2</text>
<text x="61.4" y="105.7">UPDI</text>
<text x="128.7" y="107.9">MISO</text>
<text x="128.7" y="105.3">MOSI</text>
<text x="129.7" y="102.8">PA3</text>
<text x="333.9" y="104.4">PC3</text>
<text x="333.9" y="107">PD0</text>
<text x="129.5" y="110.4">SCK</text>
<text x="130.9" y="112.9">SS</text>
<text x="333.9" y="109.5">PD1</text>
<text x="333.9" y="112">PD2</text>
<text x="128.4" y="118">DOUT</text>
<text x="130.1" y="115.5">DIN</text>
<text x="333.9" y="119.7">PD5</text>
<text x="333.9" y="117.1">PD4</text>
<text x="333.9" y="114.6">PD3</text>
<text x="129.5" y="125.6">PD0</text>
<text x="129.5" y="123.1">PC3</text>
<text x="129.5" y="120.6">PC2</text>
<text x="333.9" y="122.2">PD6</text>
<text x="333.9" y="124.7">PD7</text>
<text x="129.5" y="128.2">PD1</text>
<text x="129.5" y="130.7">PD2</text>
<text x="129.5" y="133.3">PD3</text>
<text x="334" y="134.9">PF1</text>
<text x="334" y="137.4">SDA</text>
<text x="334" y="132.4">PF0</text>
<text x="334" y="142.5">PF4</text>
<text x="334.1" y="140">SCL</text>
<text x="156" y="148.2">UPDI</text>
<text x="334" y="145.1">PF5</text>
<text x="154.7" y="150.8">~{RESET}</text>
<text x="156.7" y="155.9">PD5</text>
<text x="156.7" y="153.3">PD4</text>
<text x="156.7" y="158.4">PD6</text>
<text x="156.7" y="160.9">PD7</text>
<text x="156.9" y="166">PF4</text>
<text x="156.9" y="163.5">PF5</text>
<text x="156.9" y="171.1">SDA</text>
<text x="156.9" y="173.6">PF1</text>
<text x="156.9" y="168.6">SCL</text>
<text x="156.9" y="176.2">PF0</text>
</g>
<g font-size="1.8" fill="#0000c2">
<text x="123.1" y="55.9">The</text>
<text x="123.1" y="57.9">Should</text>
<text x="127.4" y="55.9">RTS, CTS, DTR etc</text>
<text x="130.7" y="57.9">they</text>
<text x="135.8" y="57.9">be?</text>
<text x="146.6" y="55.9">are</text>
<text x="150.8" y="55.9">not</text>
<text x="155" y="55.9">connected.</text>
</g>
<text font-size="1.8" fill="#008400" x="218.4" y="67.6">~{RESET}</text>
</svg>
